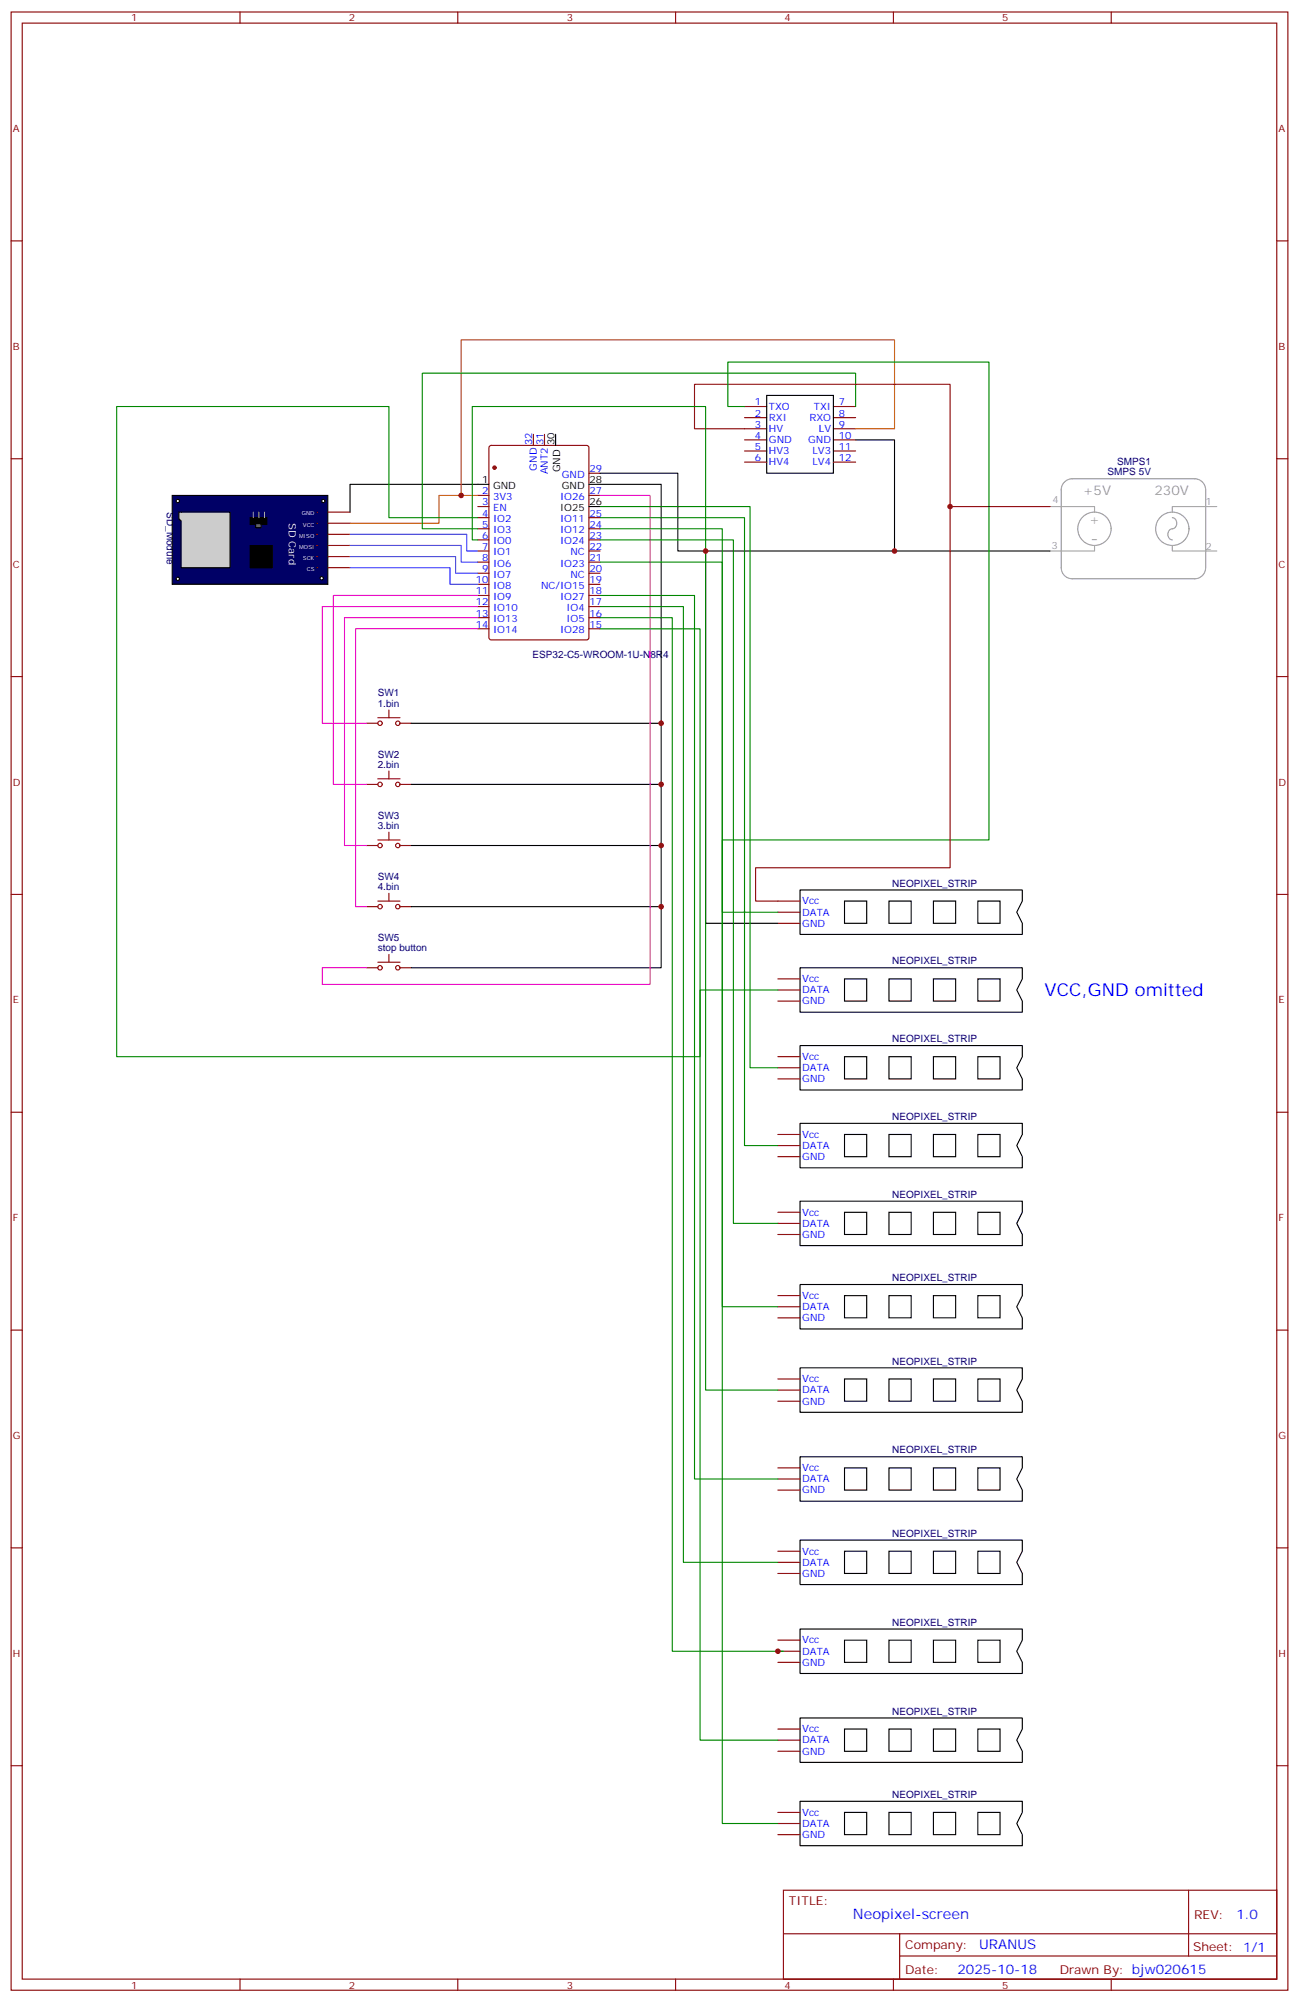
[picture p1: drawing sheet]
<svg xmlns="http://www.w3.org/2000/svg" width="412mm" height="635mm" viewBox="0 0 412 635" stroke-linecap="round" stroke-linejoin="round" font-family="sans-serif">
<g fill="none" stroke="#870000" stroke-width=".35">
<path d="M3.5 3.8h405.4v628h-405.4zM7.1 7.3h398.2v620.9h-398.2zM76.2 3.8v3.5M145.3 3.8v3.5M214.5 3.8v3.5M283.6 3.8v3.5M352.8 3.8v3.5M3.5 76.5h3.6M405.3 76.5h3.6M169.3 137.9v3.5M172.9 137.9v3.5M236.4 129h7"/>
<path d="M236.4 132.6h7M236.4 136.1h7M236.4 139.6h7M264.6 129h7M264.6 132.6h7M264.6 136.1h7M264.6 139.6h7M3.5 145.6h3.6M151.7 157.3h3.5M155.5 141.6l.4-.2h30.4l.6 .4 .1 60.6-.5 .7h-30.6l-.6-.4-.1-60.6zM187 157.3h3.5M187 150.2h3.5"/>
<path d="M236.4 143.2h7M236.4 146.7h7M264.6 143.2h7M264.6 146.7h7M405.3 145.6h3.6M151.7 160.8h3.5M151.7 164.3h3.5M151.7 167.9h3.5M151.7 171.4h3.5M151.7 174.9h3.5M151.7 178.4h3.5M187 164.3h3.5"/>
<path d="M187 167.9h3.5M187 171.4h3.5M187 174.9h3.5M187 178.4h3.5M151.7 182h3.5M151.7 185.5h3.5M151.7 189h3.5M151.7 192.5h3.5M151.7 196.1h3.5M151.7 199.6h3.5M187 182h3.5M187 185.5h3.5"/>
<path d="M187 189h3.5M187 192.5h3.5M187 196.1h3.5M187 199.6h3.5M3.5 214.8h3.6M405.3 214.8h3.6M3.5 283.9h3.6M246.9 286h7.1M246.9 289.6h7.1M246.9 293.1h7.1M405.3 283.9h3.6M3.5 353.1h3.6"/>
<path d="M405.3 353.1h3.6M3.5 422.2h3.6M405.3 422.2h3.6M3.5 491.3h3.6M405.3 491.3h3.6M3.5 560.5h3.6M405.3 560.5h3.6M248.7 600h156.6v28.2h-156.6zM248.7 613.9h156.5M285.6 613.9v14.1M377.3 600v20.9M76.2 628.2v3.6"/>
<path d="M145.3 628.2v3.6M214.5 628.2v3.6M283.6 628.2v3.6M285.6 620.9h119.6M352.8 628.2v3.6"/>
</g>
<circle cx="157" cy="148.4" r=".53" fill="#870000" stroke="#870000" stroke-width=".35"/>
<path d="M176.4 137.9v3.5M243.4 125.5h21.2v24.7h-21.2zM151.7 153.7h3.5M187 153.7h3.5M187 160.8h3.5M254 282.5h70.6v3.5l-1.8 3.6 1.8 3.5v3.5h-70.6zM268.1 286h7.1v7.1h-7.1zM282.2 286h7.1v7.1h-7.1zM296.3 286h7.1v7.1h-7.1zM310.4 286h7.1v7.1h-7.1z" fill="none" stroke="#000" stroke-width=".35"/>
<path d="M54.7 157.3h49.4v28.2h-49.4z" fill="#006" stroke="#000" stroke-width=".35"/>
<path d="M79.4 173.1h7v7.1h-7z" fill="#000" stroke="#000" stroke-width=".35"/>
<path d="M56.8 162.6h16.2v17.6h-15.5v-14.8l-.7-.7z" fill="#ccc" stroke="#000" stroke-width=".35"/>
<path d="M56.8 162.6h.7" fill="none" stroke="#000" stroke-width=".35"/>
<g fill="#fff" stroke="#000" stroke-width=".35">
<circle cx="56.4" cy="159" r=".53"/>
<circle cx="56.4" cy="183.7" r=".53"/>
</g>
<path d="M79.4 164.3h5.3v2.1h-5.3z" fill="#000" stroke="#000" stroke-width=".35"/>
<path d="M81.1 166.4h1.8v1.1h-1.8z" fill="#666" stroke="#000" stroke-width=".35"/>
<path d="M80.4 162.6v1.7M82.2 162.6v1.7M84 162.6v1.7" fill="none" stroke="#999" stroke-width=".35"/>
<g fill="#fff" stroke="#000" stroke-width=".35">
<circle cx="102.7" cy="159" r=".53"/>
<circle cx="102.1" cy="183.6" r=".53"/>
</g>
<g fill="#870000">
<circle cx="100.5" cy="180.2" r=".18"/>
<circle cx="100.5" cy="176.7" r=".18"/>
<circle cx="100.5" cy="173.1" r=".18"/>
<circle cx="100.5" cy="169.6" r=".18"/>
<circle cx="100.5" cy="166.1" r=".18"/>
<circle cx="100.5" cy="162.6" r=".18"/>
</g>
<g fill="none" stroke="#870000" stroke-width=".35">
<path d="M104.1 162.6h7M104.1 166.1h7M104.1 169.6h7M104.1 173.1h7M104.1 176.7h7M104.1 180.2h7M116.4 229.6h3.5M127 229.6h3.5M116.4 249h3.5M127 249h3.5M116.4 268.4h3.5M127 268.4h3.5"/>
<path d="M116.4 287.8h3.5M127 287.8h3.5M116.4 307.2h3.5M127 307.2h3.5M246.9 310.7h7.1M246.9 314.3h7.1M246.9 317.8h7.1M246.9 335.4h7.1M246.9 338.9h7.1M246.9 342.5h7.1M246.9 360.1h7.1M246.9 363.6h7.1"/>
<path d="M246.9 367.2h7.1M246.9 384.8h7.1M246.9 388.3h7.1M246.9 391.9h7.1M246.9 411.3h7.1M246.9 414.8h7.1M246.9 418.3h7.1M246.9 437.7h7.1M246.9 441.3h7.1M246.9 444.8h7.1M246.9 465.9h7.1M246.9 469.5h7.1"/>
<path d="M246.9 473h7.1M246.9 492.4h7.1M246.9 495.9h7.1M246.9 499.5h7.1M246.9 520.6h7.1M246.9 524.2h7.1M246.9 527.7h7.1M246.9 548.9h7.1M246.9 552.4h7.1M246.9 555.9h7.1M246.9 575.3h7.1M246.9 578.8h7.1"/>
<path d="M246.9 582.4h7.1"/>
</g>
<g fill="none" stroke="#000" stroke-width=".35">
<path d="M271.6 139.6h12.4v35.3h49.4M151.7 153.7h-40.6v8.9M190.5 150.2h24.7v24.7h68.8M190.5 153.7h19.4v75.9h-79.4M224 174.9v118.2h22.9M209.9 229.6v19.4h-79.4M209.9 249v19.4h-79.4M209.9 268.4v19.4h-79.4M209.9 287.8v19.4h-79.4M254 307.2h70.6v3.5l-1.8 3.6 1.8 3.5v3.5h-70.6zM268.1 310.7h7.1v7.1h-7.1zM282.2 310.7h7.1v7.1h-7.1z"/>
<path d="M296.3 310.7h7.1v7.1h-7.1zM310.4 310.7h7.1v7.1h-7.1zM254 331.9h70.6v3.5l-1.8 3.5 1.8 3.6v3.5h-70.6zM268.1 335.4h7.1v7.1h-7.1zM282.2 335.4h7.1v7.1h-7.1zM296.3 335.4h7.1v7.1h-7.1zM310.4 335.4h7.1v7.1h-7.1zM254 356.6h70.6v3.5l-1.8 3.5 1.8 3.6v3.5h-70.6zM268.1 360.1h7.1v7.1h-7.1zM282.2 360.1h7.1v7.1h-7.1zM296.3 360.1h7.1v7.1h-7.1zM310.4 360.1h7.1v7.1h-7.1z"/>
<path d="M254 381.3h70.6v3.5l-1.8 3.5 1.8 3.6v3.5h-70.6zM268.1 384.8h7.1v7.1h-7.1zM282.2 384.8h7.1v7.1h-7.1zM296.3 384.8h7.1v7.1h-7.1zM310.4 384.8h7.1v7.1h-7.1zM254 407.7h70.6v3.6l-1.8 3.5 1.8 3.5v3.6h-70.6zM268.1 411.3h7.1v7h-7.1zM282.2 411.3h7.1v7h-7.1zM296.3 411.3h7.1v7h-7.1zM310.4 411.3h7.1v7h-7.1zM254 434.2h70.6v3.5l-1.8 3.6 1.8 3.5v3.5h-70.6zM268.1 437.7h7.1v7.1h-7.1z"/>
<path d="M282.2 437.7h7.1v7.1h-7.1zM296.3 437.7h7.1v7.1h-7.1zM310.4 437.7h7.1v7.1h-7.1zM254 462.4h70.6v3.5l-1.8 3.6 1.8 3.5v3.5h-70.6zM268.1 465.9h7.1v7.1h-7.1zM282.2 465.9h7.1v7.1h-7.1zM296.3 465.9h7.1v7.1h-7.1zM310.4 465.9h7.1v7.1h-7.1zM254 488.9h70.6v3.5l-1.8 3.5 1.8 3.6v3.5h-70.6zM268.1 492.4h7.1v7.1h-7.1zM282.2 492.4h7.1v7.1h-7.1zM296.3 492.4h7.1v7.1h-7.1z"/>
<path d="M310.4 492.4h7.1v7.1h-7.1zM254 517.1h70.6v3.5l-1.8 3.6 1.8 3.5v3.5h-70.6zM268.1 520.6h7.1v7.1h-7.1zM282.2 520.6h7.1v7.1h-7.1zM296.3 520.6h7.1v7.1h-7.1zM310.4 520.6h7.1v7.1h-7.1zM254 545.3h70.6v3.6l-1.8 3.5 1.8 3.5v3.5h-70.6zM268.1 548.9h7.1v7h-7.1zM282.2 548.9h7.1v7h-7.1zM296.3 548.9h7.1v7h-7.1zM310.4 548.9h7.1v7h-7.1zM254 571.8h70.6v3.5l-1.8 3.5 1.8 3.6v3.5h-70.6z"/>
<path d="M268.1 575.3h7.1v7.1h-7.1zM282.2 575.3h7.1v7.1h-7.1zM296.3 575.3h7.1v7.1h-7.1zM310.4 575.3h7.1v7.1h-7.1z"/>
</g>
<path d="M111.1 169.6h37.1v5.3h3.5M111.1 173.1h35.3v5.3h5.3M111.1 176.7h33.5v5.3h7.1M111.1 180.2h31.8v5.3h8.8" fill="none" stroke="#60f" stroke-width=".35"/>
<path d="M271.6 136.1h12.4v-28.2h-137.6v49.4M151.7 157.3h-12.4v8.8h-28.2" fill="none" stroke="#c60" stroke-width=".35"/>
<g fill="none" stroke="#999" stroke-width=".35">
<path d="M337.9 153a3.5 3.5 0 0 1 2.5-1h38.8a3.5 3.5 0 0 1 3.6 3.5v24.7a3.5 3.5 0 0 1-3.6 3.5h-38.8a3.5 3.5 0 0 1-3.5-3.5v-24.7a3.5 3.5 0 0 1 1-2.5zM333.4 160.8h14.1v1.8M347.5 173.1v1.8h-14.1M372.2 173.1v1.8h14.1M372.2 164.3a1.84 1.84 0 0 1 1.4 2 1.84 1.84 0 0 1-1.9 1.6 1.86 1.86 0 0 0-.9 1.9 1.86 1.86 0 0 0 1.4 1.6M386.3 160.8h-14.1v1.8"/>
<circle cx="347.5" cy="167.9" r="5.3"/>
<circle cx="372.2" cy="167.9" r="5.3"/>
</g>
<g fill="none" stroke="#008700" stroke-width=".35">
<path d="M236.4 129h-5.3v-14.1h82.9v151.7h-84.7v23h17.6M271.6 129v-10.5h-137.5v49.4h17.6M151.7 164.3h-28.2v-35.3h-86.5v206.4h185.2v-21.1h24.7M151.7 171.4h-1.8v-42.4h74.1v312.3h22.9M190.5 160.8h47.6v178.1h8.8M190.5 164.3h45.9v199.3h10.5M190.5 171.4h42.3v216.9h14.1M190.5 178.4h38.8v236.4h17.6M190.5 167.9h38.8v410.9h17.6M190.5 189h30v280.5h26.4M190.5 192.5h26.5v303.4h29.9M190.5 196.1h22.9v328.1h35.3"/>
<path d="M190.5 199.6h31.7v352.8h24.7"/>
</g>
<path d="M236.4 136.1h-15.9v-14.1h81.1v38.8h31.8M301.6 160.8v114.6h-61.7v10.6h7" fill="none" stroke="#900" stroke-width=".35"/>
<g fill="none" stroke="#a10000" stroke-width=".35">
<path d="M119.9 227.8h7.1M123.5 225.4v2.4M119.9 247.2h7.1M123.5 244.8v2.4M119.9 266.6h7.1M123.5 264.2v2.4M119.9 286h7.1M123.5 283.6v2.4M119.9 305.4h7.1M123.5 303v2.4"/>
<circle cx="120.6" cy="229.6" r=".71"/>
<circle cx="126.3" cy="229.6" r=".71"/>
<circle cx="120.6" cy="249" r=".71"/>
<circle cx="126.3" cy="249" r=".71"/>
<circle cx="120.6" cy="268.4" r=".71"/>
<circle cx="126.3" cy="268.4" r=".71"/>
<circle cx="120.6" cy="287.8" r=".71"/>
<circle cx="126.3" cy="287.8" r=".71"/>
<circle cx="120.6" cy="307.2" r=".71"/>
<circle cx="126.3" cy="307.2" r=".71"/>
</g>
<path d="M190.5 157.3h15.9v155.2h-104.1v-5.3h14.1M151.7 192.5h-49.4v37.1h14.1M151.7 189h-45.9v60h10.6M151.7 196.1h-42.3v72.3h7M151.7 199.6h-38.8v88.2h3.5" fill="none" stroke="#f0f" stroke-width=".35"/>
<g fill="#c00">
<circle cx="146.4" cy="157.3" r=".88"/>
<circle cx="284" cy="174.9" r=".88"/>
<circle cx="224" cy="174.9" r=".88"/>
<circle cx="301.6" cy="160.8" r=".88"/>
<circle cx="209.9" cy="229.6" r=".88"/>
<circle cx="209.9" cy="249" r=".88"/>
<circle cx="209.9" cy="268.4" r=".88"/>
<circle cx="209.9" cy="287.8" r=".88"/>
<circle cx="246.9" cy="524.2" r=".88"/>
</g>
<text font-size="5.6" fill="#999" x="346.2" y="172.7">-</text>
<text font-size="5.6" fill="#00f" x="331.6" y="316">VCC,GND omitted</text>
<text font-size="4.6" fill="#00f" x="270.8" y="609">Neopixel-screen</text>
<g font-size="4.2" fill="#999">
<text x="343.7" y="157.3">+5V</text>
<text x="366.5" y="157.3">230V</text>
<text x="345.8" y="166.4">+</text>
</g>
<g font-size="4.2" fill="#00f">
<text x="392.5" y="609.3">1.0</text>
<text x="310.9" y="618.8">URANUS</text>
<text x="304" y="626.6">2025-10-18</text>
</g>
<g font-size="3.9" fill="#800">
<text x="250.5" y="604.6">TITLE:</text>
<text x="379.1" y="609.3">REV:</text>
<text x="287.4" y="618.8">Company:</text>
<text x="378.7" y="619.4">Sheet: 1/1</text>
<text x="287.4" y="626.5">Date:</text>
<text x="336.4" y="626.6">Drawn By: bjw020615</text>
</g>
<g font-size="3.2" fill="#800">
<text x="41.6" y="6.8">1</text>
<text x="110.8" y="6.8">2</text>
<text x="179.9" y="6.8">3</text>
<text x="249.1" y="6.8">4</text>
<text x="318.2" y="6.8">5</text>
<text x="4.1" y="41.9">A</text>
<text x="405.9" y="41.9">A</text>
<text x="4.1" y="111.1">B</text>
<text x="405.9" y="111.1">B</text>
<text x="4.1" y="180.2">C</text>
<text x="405.9" y="180.2">C</text>
<text x="4.1" y="249.3">D</text>
<text x="405.9" y="249.3">D</text>
<text x="4.1" y="318.5">E</text>
<text x="405.9" y="318.5">E</text>
<text x="4.1" y="387.6">F</text>
<text x="405.9" y="387.6">F</text>
<text x="4.1" y="456.8">G</text>
<text x="405.9" y="456.8">G</text>
<text x="4.1" y="525.9">H</text>
<text x="405.9" y="525.9">H</text>
<text x="41.6" y="631.2">1</text>
<text x="110.8" y="631.2">2</text>
<text x="179.9" y="631.2">3</text>
<text x="249.1" y="631.2">4</text>
<text x="318.2" y="631.2">5</text>
</g>
<g font-size="3.2" fill="#00f">
<text x="239.6" y="128.7">1</text>
<text x="244.1" y="130.1">TXO</text>
<text x="258.4" y="130.1">TXI</text>
<text x="266.3" y="128.7">7</text>
<text x="239.6" y="132.2">2</text>
<text x="239.6" y="135.7">3</text>
<text x="244.1" y="133.6">RXI</text>
<text x="244.1" y="137.2">HV</text>
<text x="257" y="133.6">RXO</text>
<text x="259.9" y="137.2">LV</text>
<text x="266.3" y="132.2">8</text>
<text x="266.3" y="135.7">9</text>
<text x="169" y="141.4" transform="rotate(-90 169 141.4)">32</text>
<text x="172.5" y="141.4" transform="rotate(-90 172.5 141.4)">31</text>
<text x="239.6" y="139.3">4</text>
<text x="239.6" y="142.8">5</text>
<text x="244.1" y="140.7">GND</text>
<text x="256.6" y="140.7">GND</text>
<text x="266.3" y="139.3">10</text>
<text x="266.3" y="142.8">11</text>
<text x="170.4" y="149.4" transform="rotate(-90 170.4 149.4)">GND</text>
<text x="187.1" y="149.9">29</text>
<text x="239.6" y="146.3">6</text>
<text x="244.1" y="144.2">HV3</text>
<text x="244.1" y="147.7">HV4</text>
<text x="257.9" y="144.2">LV3</text>
<text x="257.9" y="147.7">LV4</text>
<text x="266.3" y="146.3">12</text>
<text x="173.9" y="150.6" transform="rotate(-90 173.9 150.6)">ANT2</text>
<text x="178.4" y="151.6">GND</text>
<text x="153" y="156.9">2</text>
<text x="153" y="160.4">3</text>
<text x="156.5" y="158.7">3V3</text>
<text x="177.8" y="158.7">IO26</text>
<text x="187.1" y="156.9">27</text>
<text x="153" y="164">4</text>
<text x="153" y="167.5">5</text>
<text x="156.5" y="162.2">EN</text>
<text x="156.5" y="165.7">IO2</text>
<text x="177.8" y="165.7">IO11</text>
<text x="187.1" y="167.5">24</text>
<text x="187.1" y="164">25</text>
<text x="153" y="171">6</text>
<text x="156.5" y="169.3">IO3</text>
<text x="156.5" y="172.8">IO0</text>
<text x="177.8" y="172.8">IO24</text>
<text x="177.8" y="169.3">IO12</text>
<text x="187.1" y="171">23</text>
<text x="153" y="174.6">7</text>
<text x="153" y="178.1">8</text>
<text x="156.5" y="176.3">IO1</text>
<text x="156.5" y="179.8">IO6</text>
<text x="177.8" y="179.8">IO23</text>
<text x="181.1" y="176.3">NC</text>
<text x="187.1" y="178.1">21</text>
<text x="187.1" y="174.6">22</text>
<text x="151" y="185.1">10</text>
<text x="153" y="181.6">9</text>
<text x="156.5" y="183.4">IO7</text>
<text x="181.1" y="183.4">NC</text>
<text x="187.1" y="185.1">19</text>
<text x="187.1" y="181.6">20</text>
<text x="151" y="188.7">11</text>
<text x="156.5" y="186.9">IO8</text>
<text x="156.5" y="190.4">IO9</text>
<text x="171.8" y="186.9">NC/IO15</text>
<text x="177.8" y="190.4">IO27</text>
<text x="187.1" y="188.7">18</text>
<text x="151" y="192.2">12</text>
<text x="151" y="195.7">13</text>
<text x="156.5" y="194">IO10</text>
<text x="156.5" y="197.5">IO13</text>
<text x="179.8" y="197.5">IO5</text>
<text x="179.8" y="194">IO4</text>
<text x="187.1" y="195.7">16</text>
<text x="187.1" y="192.2">17</text>
<text x="151" y="199.2">14</text>
<text x="156.5" y="201">IO14</text>
<text x="177.8" y="201">IO28</text>
<text x="187.1" y="199.2">15</text>
<text x="254.7" y="287.1">Vcc</text>
<text x="254.7" y="290.6">DATA</text>
<text x="254.7" y="294.1">GND</text>
<text x="254.7" y="311.8">Vcc</text>
<text x="254.7" y="315.3">DATA</text>
<text x="254.7" y="318.8">GND</text>
<text x="254.7" y="336.5">Vcc</text>
<text x="254.7" y="340">DATA</text>
<text x="254.7" y="343.5">GND</text>
<text x="254.7" y="361.2">Vcc</text>
<text x="254.7" y="364.7">DATA</text>
<text x="254.7" y="368.2">GND</text>
<text x="254.7" y="385.9">Vcc</text>
<text x="254.7" y="389.4">DATA</text>
<text x="254.7" y="392.9">GND</text>
<text x="254.7" y="412.3">Vcc</text>
<text x="254.7" y="415.9">DATA</text>
<text x="254.7" y="419.4">GND</text>
<text x="254.7" y="438.8">Vcc</text>
<text x="254.7" y="442.3">DATA</text>
<text x="254.7" y="445.8">GND</text>
<text x="254.7" y="467">Vcc</text>
<text x="254.7" y="470.5">DATA</text>
<text x="254.7" y="474.1">GND</text>
<text x="254.7" y="493.5">Vcc</text>
<text x="254.7" y="497">DATA</text>
<text x="254.7" y="500.5">GND</text>
<text x="254.7" y="521.7">Vcc</text>
<text x="254.7" y="525.2">DATA</text>
<text x="254.7" y="528.7">GND</text>
<text x="254.7" y="549.9">Vcc</text>
<text x="254.7" y="553.4">DATA</text>
<text x="254.7" y="557">GND</text>
<text x="254.7" y="576.4">Vcc</text>
<text x="254.7" y="579.9">DATA</text>
<text x="254.7" y="583.4">GND</text>
</g>
<g font-size="3.2">
<text x="176" y="141.2" transform="rotate(-90 176 141.2)">30</text>
<text x="177.8" y="150" transform="rotate(-90 177.8 150)">GND</text>
<text x="153" y="153.4">1</text>
<text x="156.5" y="155.2">GND</text>
<text x="178.4" y="155.2">GND</text>
<text x="187.1" y="153.4">28</text>
<text x="187.1" y="160.4">26</text>
<text x="177.8" y="162.2">IO25</text>
</g>
<g font-size="3.2" fill="#000080">
<text x="354.7" y="147.7">SMPS1</text>
<text x="351.6" y="150.9">SMPS 5V</text>
<text x="52.9" y="162.6" transform="rotate(90 52.9 162.6)">SD_Module</text>
<text x="169.1" y="208.9">ESP32-C5-WROOM-1U-N8R4</text>
<text x="119.9" y="221.1">SW1</text>
<text x="119.9" y="224.3">1.bin</text>
<text x="119.9" y="243.7">2.bin</text>
<text x="119.9" y="240.5">SW2</text>
<text x="119.9" y="263.1">3.bin</text>
<text x="119.9" y="259.9">SW3</text>
<text x="119.9" y="279.3">SW4</text>
<text x="283.3" y="281.4">NEOPIXEL_STRIP</text>
<text x="119.9" y="282.5">4.bin</text>
<text x="119.9" y="298.7">SW5</text>
<text x="119.9" y="301.9">stop button</text>
<text x="283.3" y="306.1">NEOPIXEL_STRIP</text>
<text x="283.3" y="330.8">NEOPIXEL_STRIP</text>
<text x="283.3" y="355.5">NEOPIXEL_STRIP</text>
<text x="283.3" y="380.2">NEOPIXEL_STRIP</text>
<text x="283.3" y="406.7">NEOPIXEL_STRIP</text>
<text x="283.3" y="433.1">NEOPIXEL_STRIP</text>
<text x="283.3" y="461.4">NEOPIXEL_STRIP</text>
<text x="283.3" y="487.8">NEOPIXEL_STRIP</text>
<text x="283.3" y="516">NEOPIXEL_STRIP</text>
<text x="283.3" y="544.3">NEOPIXEL_STRIP</text>
<text x="283.3" y="570.7">NEOPIXEL_STRIP</text>
</g>
<g font-size="3.2" fill="#999">
<text x="334.2" y="159.7">4</text>
<text x="382.8" y="160.4">1</text>
<text x="333.8" y="174.2">3</text>
<text x="382.8" y="174.6">2</text>
</g>
<text font-size="3.2" fill="#fff" x="91.7" y="166.1" transform="rotate(90 91.7 166.1)">SD Card</text>
<g font-size="1.8" fill="#fff">
<text x="95.8" y="163.6">GND</text>
<text x="96.2" y="167.1">VCC</text>
<text x="95" y="170.7">MISO</text>
<text x="95" y="174.2">MOSI</text>
<text x="96.2" y="177.7">SCK</text>
<text x="97.4" y="181.3">CS</text>
</g>
</svg>
